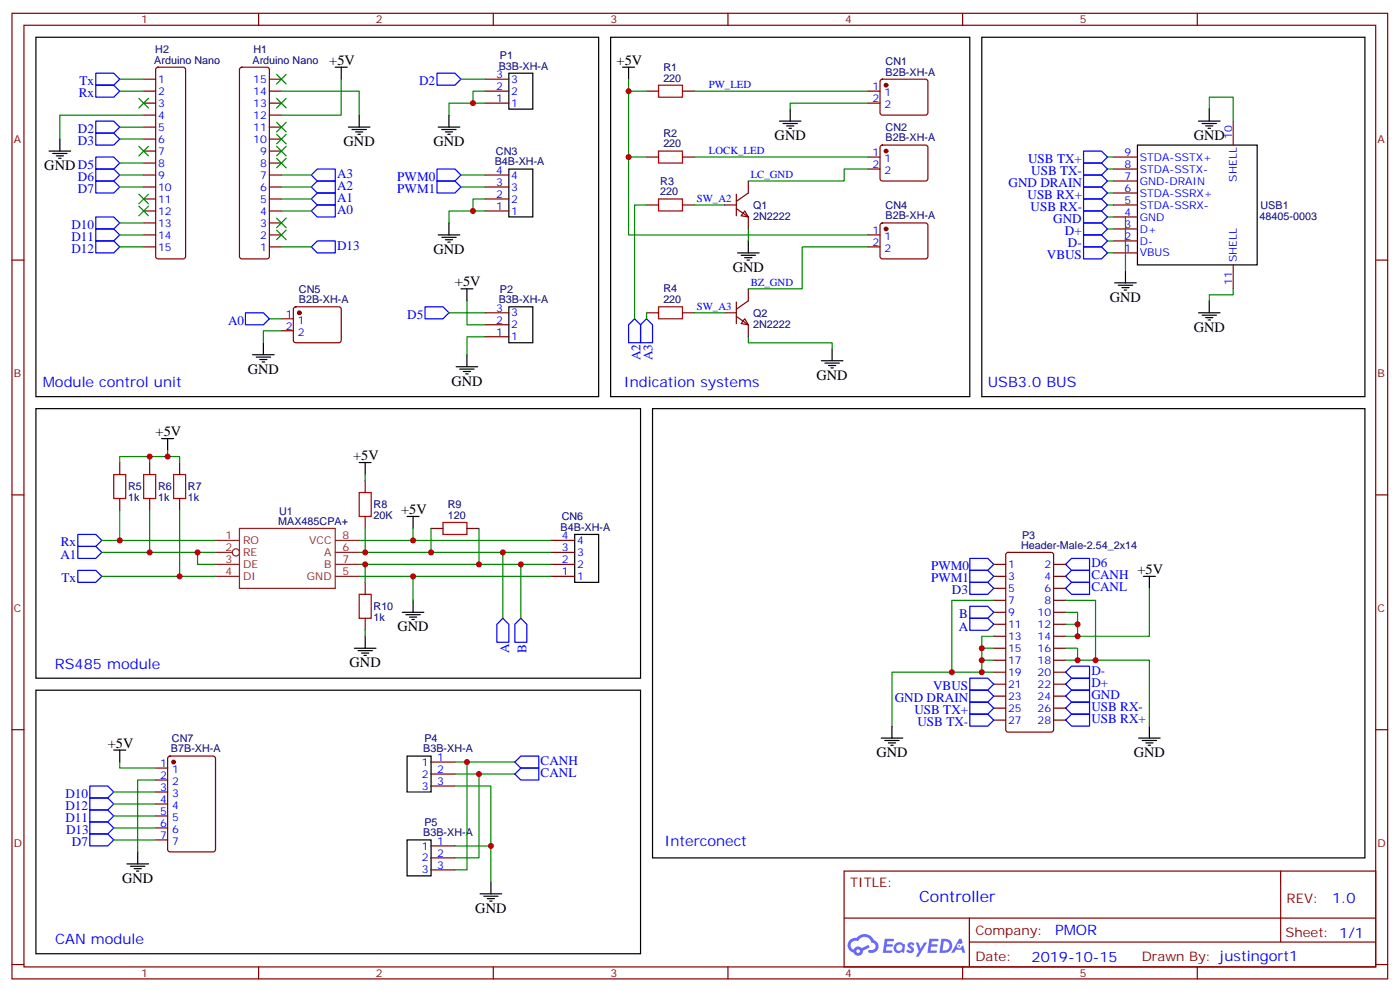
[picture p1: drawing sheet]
<svg xmlns="http://www.w3.org/2000/svg" width="413mm" height="292mm" viewBox="0 0 413 292" stroke-linecap="round" stroke-linejoin="round" font-family="sans-serif">
<path d="M10.6 11h165.8v105.8h-165.8zM179.9 11h105.9v105.8h-105.9zM289.3 11h112.9v105.8h-112.9zM10.6 120.3h178.1v79.4h-178.1zM192.3 120.3h209.9v132.3h-209.9zM10.6 203.2h178.1v77.6h-178.1z" fill="none" stroke="#000" stroke-width=".35"/>
<g fill="none" stroke="#870000" stroke-width=".35">
<path d="M3.5 3.9h405.4v284.4h-405.4zM7.1 7.4h398.2v277.3h-398.2zM76.2 3.9v3.5M145.3 3.9v3.5M214.5 3.9v3.5M283.6 3.9v3.5M352.8 3.9v3.5M3.5 76.6h3.6M405.3 76.6h3.6M3.5 145.7h3.6M405.3 145.7h3.6M3.5 214.9h3.6"/>
<path d="M405.3 214.9h3.6M248.7 256.5h156.6v28.2h-156.6zM377.3 256.5v20.9M248.7 270.4h156.5M285.6 277.4h119.6M285.6 270.4v14.1M3.5 284h3.6M76.2 284.7v3.6M145.3 284.7v3.6M214.5 284.7v3.6M283.6 284.7v3.6M352.8 284.7v3.6"/>
<path d="M405.3 284h3.6"/>
</g>
<g fill="#5487ff">
<path d="M267.7 277.7a1.22 1.22 0 0 1 1.7 .2l-.4 .6a.47 .47 0 0 0-.3-.4 .47 .47 0 0 0-.5 .2l.1 .2a1.14 1.14 0 0 1 .8 1.8 1.14 1.14 0 0 1-1.9 0l-.2-.2 .5-.6 .7 .5a.29 .29 0 0 0 .3-.3 .29 .29 0 0 0-.2-.3 1.04 1.04 0 0 1-.6-1.7z"/>
<path d="M260.7 276.4h2.4l.3 .2-.2 .5-1.8 .1-.1 .8h1.5l.3 .4-.3 .4h-1.6l-.2 1.1h1.7l.2 .3-.2 .3-2.6 .1z"/>
<path d="M273.8 276.4h2.4l.3 .2-.1 .5-1.8 .1-.2 .8h1.6l.3 .4-.4 .4h-1.6l-.1 1.1h1.7l.2 .3-.2 .3-2.6 .1z"/>
<path d="M282.6 276.4h.7l.3 1.3-.6 .3a.69 .69 0 0 0-1 .3 .69 .69 0 0 0 .4 .9 .69 .69 0 0 0 .9-.6l.5-.2 .6 2.2h-.8l-.2-.9h-1.8l-.5 .9h-.8z"/>
<path d="M269.8 277.5h.8l.6 1.8 1.1-1.8h.9l-2.6 4.2h-.8l.9-1.5z"/>
<path d="M277.4 276.4l-.6 4.2h1.3a2.11 2.11 0 0 0 2.5-2.1 2.11 2.11 0 0 0-2.5-2.1zM278.1 277.2a1.39 1.39 0 0 1 1.7 1.4 1.39 1.39 0 0 1-1.8 1.3h-.3z"/>
<path d="M263.7 278.1a1.54 1.54 0 0 0-.1 2.1 1.54 1.54 0 0 0 2.2 .1l.6 .3 .3-2.3-.2-.3h-.4a1.49 1.49 0 0 0-2.4 .1zM264 279.1a.94 .94 0 0 1 1.8 0 .94 .94 0 0 1-1.8 0z"/>
<path d="M250.4 276.8a2.18 2.18 0 0 0 1.1 3.7 1.44 1.44 0 0 0 1.6 .9 1.44 1.44 0 0 0 1.2-1.4l2-1-.5-.8-1.9 1a1.47 1.47 0 0 0-2.4 .4 1.39 1.39 0 0 1-.7-1.9 1.39 1.39 0 0 1 2-.5 2.12 2.12 0 0 1 2.2-1.3 2.12 2.12 0 0 1 1.9 1.7 1.14 1.14 0 0 1 1.1 1.4 1.14 1.14 0 0 1-1.7 .7 .43 .43 0 0 0-.5 .4 .43 .43 0 0 0 .4 .5 1.98 1.98 0 0 0 2.5-1.2 1.98 1.98 0 0 0-1.2-2.6 3.1 3.1 0 0 0-5.3-.6l-.9 .1zM252.3 280.1a.55 .55 0 0 1 1.1 0 .55 .55 0 0 1-1.1 0z"/>
<circle cx="282.6" cy="278.5" r=".26"/>
</g>
<g fill="none" stroke="#000" stroke-width=".35">
<path d="M98.8 19.8h3.5M100.5 19.8v3.5M183.4 19.8h3.6M185.2 19.8v3.5M102.7 37.4h6.3M103.7 38.1h4.2M104.8 38.8h2.1M105.5 39.5h.7M105.8 33.9v3.5M129.1 37.4h6.4M130.2 38.1h4.2M131.2 38.8h2.1"/>
<path d="M131.9 39.5h.7M132.3 33.9v3.5M149.9 21.6h7.1v10.5h-7.1zM229.7 35.7h6.3M230.7 36.4h4.2M231.8 37.1h2.1M232.5 37.8h.7M232.8 32.1v3.6M353.1 35.7h6.4M354.2 36.4h4.2M355.2 37.1h2.2M356 37.8h.7"/>
<path d="M356.3 32.1v3.6M14.5 44.5h6.3M15.5 45.2h4.3M16.6 45.9h2.1M17.3 46.6h.7M17.6 41v3.5M149.9 49.8h7.1v14.1h-7.1zM335.1 42.7h35.3v35.3h-35.3zM129.1 69.2h6.4M130.2 69.9h4.2M131.2 70.6h2.1M131.9 71.3h.7"/>
<path d="M132.3 65.7v3.5M217.3 74.5h6.4M218.4 75.2h4.2M219.4 75.9h2.1M220.1 76.6h.7M220.5 70.9v3.6M331.6 79.8v3.5M135.8 85.1h3.5M137.6 85.1v3.5M149.9 90.3h7.1v10.6h-7.1zM328.4 83.3h6.4M329.5 84h4.2"/>
<path d="M330.6 84.7h2.1M331.3 85.4h.7M353.1 92.1h6.4M354.2 92.8h4.2M355.2 93.5h2.2M356 94.2h.7M356.3 88.6v3.5M74.4 104.5h6.4M75.5 105.2h4.2M76.6 105.9h2.1M77.3 106.6h.7M77.6 100.9v3.6"/>
<path d="M134.4 108h6.4M135.5 108.7h4.2M136.5 109.4h2.1M137.2 110.1h.7M137.6 104.5v3.5M242 106.2h6.4M243.1 106.9h4.2M244.1 107.6h2.1M244.8 108.3h.7M245.2 102.7v3.5M47.6 129.2h3.6M49.4 129.2v3.5"/>
<path d="M105.8 136.2h3.6M107.6 136.2v3.5M119.9 152.1h3.6M121.7 152.1v3.5M169.3 157.4h7.1v14.1h-7.1zM121.7 176.8v3.5M336.9 169.7h3.5M338.7 169.7v3.5M104.4 190.9h6.4M105.5 191.6h4.2M106.5 192.3h2.2M107.2 193h.7"/>
<path d="M107.6 187.4v3.5M118.5 180.3h6.4M119.6 181h4.2M120.6 181.7h2.2M121.4 182.4h.7M259.6 217.3h6.4M260.7 218.1h4.2M261.8 218.8h2.1M262.5 219.5h.7M262.8 213.8v3.5M335.5 217.3h6.3M336.5 218.1h4.3"/>
<path d="M337.6 218.8h2.1M338.3 219.5h.7M338.7 213.8v3.5M33.5 220.9h3.5M35.3 220.9v3.5M119.9 222.6h7.1v10.6h-7.1zM37.4 254.4h6.3M38.5 255.1h4.2M39.5 255.8h2.1M40.2 256.5h.7M40.6 250.9v3.5M119.9 247.3h7.1v10.6h-7.1z"/>
<path d="M144.6 259.7v3.5M141.5 263.2h6.3M142.5 263.9h4.3M143.6 264.6h2.1M144.3 265.3h.7"/>
</g>
<g fill="none" stroke="#870000" stroke-width=".35">
<path d="M46.1 20l.5-.2h7.4l.5 .2 .2 .5v55l-.3 .5-.4 .2h-7.4l-.5-.2-.2-.5v-55zM70.8 20l.5-.2h7.4l.5 .2 .2 .5v55l-.3 .5-.4 .2h-7.4l-.5-.2-.2-.5v-55zM42.3 26.8h3.6M42.3 30.4h3.6M42.3 23.3h3.6M42.3 33.9h3.6M42.3 37.4h3.6M79.4 26.8h3.5M79.4 30.4h3.5M79.4 23.3h3.5M79.4 33.9h3.5M79.4 37.4h3.5"/>
<path d="M142.9 26.8h7M142.9 30.4h7M142.9 23.3h7M190.5 26.8h3.5M201.1 26.8h3.5M255.8 26.8h3.5M255.8 30.4h3.5M259.5 23.5l.5-.2h12.7l.5 .2 .2 .5-.1 9.5-.6 .4-13-.1-.4-.6v-9.2zM363.4 35.7v7M42.3 41h3.6M42.3 44.5h3.6M42.3 48h3.6"/>
<path d="M42.3 51.5h3.6M42.3 55.1h3.6M42.3 58.6h3.6M79.4 41h3.5M79.4 44.5h3.5M79.4 48h3.5M79.4 51.5h3.5M79.4 55.1h3.5M79.4 58.6h3.5M142.9 51.5h7M142.9 55.1h7M142.9 58.6h7"/>
<path d="M190.5 46.2h3.5M201.1 46.2h3.5M217 57.2v6.3M220.5 53.3v3.5l-3.5 2.5M255.8 49.8h3.5M255.8 46.2h3.5M259.5 42.9l.5-.2h12.7l.5 .2 .2 .5-.1 9.5-.6 .4-13-.1-.4-.6v-9.2zM328.1 56.8h7M328.1 53.3h7M328.1 49.8h7M328.1 46.2h7M42.3 69.2h3.6"/>
<path d="M42.3 72.7h3.6M42.3 62.1h3.6M42.3 65.7h3.6M79.4 69.2h3.5M79.4 72.7h3.5M79.4 62.1h3.5M79.4 65.7h3.5M142.9 62.1h7M190.5 60.4h3.5M201.1 60.4h3.5M213.4 60.4h3.6M217 61.4l3.5 2.5v3.5"/>
<path d="M219.4 62.1l1.1 1.8-2.1-.4zM255.8 69.2h3.5M255.8 72.7h3.5M259.5 65.9l.5-.2h12.7l.5 .2 .2 .5-.1 9.4-.6 .4h-13l-.4-.7v-9.1zM328.1 74.5h7M328.1 70.9h7M328.1 67.4h7M328.1 63.9h7M328.1 60.4h7M363.4 78v7.1M82.9 93.9h3.5M82.9 97.4h3.5"/>
<path d="M86.7 90.6l.4-.3h12.7l.5 .3 .2 .5v9.4l-.7 .4h-12.9l-.5-.7v-9.1zM142.9 92.1h7M142.9 99.2h7M142.9 95.6h7M190.5 92.1h3.5M201.1 92.1h3.5M213.4 92.1h3.6M217 93.2l3.5 2.4v3.6M217 88.9v6.4M219.4 93.9l1.1 1.7-2.1-.3zM220.5 85.1v3.5l-3.5 2.5M35.3 136.2v3.5"/>
<path d="M44.1 136.2v3.5M52.9 136.2v3.5M35.3 146.8v3.5M44.1 146.8v3.5M52.9 146.8v3.5M107.6 141.5v3.5M107.6 152.1v3.5M127 155.6h3.5M137.6 155.6h3.5M162.3 159.1h7M107.6 171.5v3.5M162.3 166.2h7"/>
<path d="M162.3 169.7h7M162.3 162.7h7M292.8 166.2h3.5M292.8 169.7h3.5M292.8 173.2h3.5M292.8 176.8h3.5M296.6 162.9l.4-.2h12.7l.7 .4v51.8l-.4 .6-13 .1-.6-.5-.1-51.7zM310.4 166.2h3.6M310.4 169.7h3.6M310.4 173.2h3.6M310.4 176.8h3.6M107.6 182.1v3.5"/>
<path d="M292.8 180.3h3.5M292.8 183.8h3.5M292.8 187.4h3.5M292.8 190.9h3.5M292.8 194.4h3.5M292.8 197.9h3.5M310.4 180.3h3.6M310.4 183.8h3.6M310.4 187.4h3.6M310.4 190.9h3.6M310.4 194.4h3.6M310.4 197.9h3.6"/>
<path d="M292.8 201.5h3.5M292.8 205h3.5M292.8 208.5h3.5M292.8 212.1h3.5M310.4 201.5h3.6M310.4 205h3.6M310.4 208.5h3.6M310.4 212.1h3.6M45.9 226.2h3.5M45.9 229.7h3.5M45.9 233.2h3.5M45.9 236.7h3.5"/>
<path d="M49.6 222.8l.5-.2h12.7l.6 .5 .1 27.1-.5 .6-12.9 .1-.7-.5v-27.1zM127 224.4h7.1M127 227.9h7.1M127 231.5h7.1M45.9 240.3h3.5M45.9 243.8h3.5M45.9 247.3h3.5M127 249.1h7.1M127 252.6h7.1M127 256.2h7.1"/>
</g>
<g fill="none" stroke="#8c2424" stroke-width=".35">
<path d="M63.5 159.1h7.1M70.6 155.6h28.2v17.6h-28.2zM98.8 159.1h7M63.5 162.7h4.9M63.5 166.2h7.1M63.5 169.7h7.1M98.8 162.7h7M98.8 166.2h7M98.8 169.7h7"/>
<circle cx="69.5" cy="162.7" r="1.06"/>
</g>
<path d="M194 25.1h7.1v3.5h-7.1zM194 44.5h7.1v3.5h-7.1zM194 58.6h7.1v3.5h-7.1zM194 90.3h7.1v3.6h-7.1zM33.5 139.7h3.5v7.1h-3.5zM42.3 139.7h3.6v7.1h-3.6zM51.2 139.7h3.5v7.1h-3.5zM105.8 145h3.6v7.1h-3.6zM130.5 153.8h7.1v3.6h-7.1zM105.8 175h3.6v7.1h-3.6z" fill="none" stroke="#a10000" stroke-width=".35"/>
<g fill="#870000" stroke="#870000" stroke-width=".35">
<circle cx="51.2" cy="224.4" r=".53"/>
<circle cx="261.1" cy="25.1" r=".53"/>
<circle cx="261.1" cy="44.5" r=".53"/>
<circle cx="261.1" cy="67.4" r=".53"/>
<circle cx="88.2" cy="92.1" r=".53"/>
</g>
<g fill="none" stroke="#00f" stroke-width=".35">
<path d="M28.2 21.6h5.3l1.8 1.7-1.8 1.8h-5.3zM28.2 25.1h5.3l1.8 1.7-1.8 1.8h-5.3zM28.2 35.7h5.3l1.8 1.7-1.8 1.8h-5.3zM28.2 39.2h5.3l1.8 1.8-1.8 1.7h-5.3zM128.8 21.6h5.3l1.7 1.7-1.7 1.8h-5.3zM28.2 53.3h5.3l1.8 1.8-1.8 1.7h-5.3zM28.2 49.8h5.3l1.8 1.7-1.8 1.8h-5.3zM28.2 46.2h5.3l1.8 1.8-1.8 1.8h-5.3zM91.7 58.6l1.8-1.8h5.3v3.6h-5.3zM91.7 55.1l1.8-1.8h5.3v3.5h-5.3zM91.7 51.5l1.8-1.7h5.3v3.5h-5.3zM128.8 49.8h5.3l1.7 1.7-1.7 1.8h-5.3z"/>
<path d="M128.8 53.3h5.3l1.7 1.8-1.7 1.7h-5.3zM319.3 44.5h5.3l1.7 1.7-1.7 1.8h-5.3zM319.3 48h5.3l1.7 1.8-1.7 1.7h-5.3zM319.3 51.5h5.3l1.7 1.8-1.7 1.8h-5.3zM319.3 55.1h5.3l1.7 1.7-1.7 1.8h-5.3zM319.3 58.6h5.3l1.7 1.8-1.7 1.7h-5.3zM28.2 63.9h5.3l1.8 1.8-1.8 1.7h-5.3zM28.2 67.4h5.3l1.8 1.8-1.8 1.7h-5.3zM28.2 70.9h5.3l1.8 1.8-1.8 1.8h-5.3zM91.7 62.1l1.8-1.7h5.3v3.5h-5.3zM93.5 70.9h5.3v3.6h-5.3l-1.8-1.8zM319.3 65.7h5.3l1.7 1.7-1.7 1.8h-5.3z"/>
<path d="M319.3 69.2h5.3l1.7 1.7-1.7 1.8h-5.3zM319.3 72.7h5.3l1.7 1.8-1.7 1.7h-5.3zM319.3 62.1h5.3l1.7 1.8-1.7 1.8h-5.3zM72.3 92.1h5.3l1.8 1.8-1.8 1.7h-5.3zM125.2 90.3h5.3l1.8 1.8-1.8 1.8h-5.3zM187 93.9l1.7 1.7v5.3h-3.5v-5.3zM190.5 93.9l1.8 1.7v5.3h-3.6v-5.3zM22.9 157.4h5.3l1.8 1.7-1.8 1.8h-5.3zM22.9 168h5.3l1.8 1.7-1.8 1.8h-5.3zM22.9 160.9h5.3l1.8 1.8-1.8 1.7h-5.3zM285.8 164.4h5.2l1.8 1.8-1.8 1.8h-5.2zM285.8 168h5.2l1.8 1.7-1.8 1.8h-5.2z"/>
<path d="M285.8 178.5h5.2l1.8 1.8-1.8 1.8h-5.2zM285.8 171.5h5.2l1.8 1.7-1.8 1.8h-5.2zM314 166.2l1.7-1.8h5.3v3.6h-5.3zM314 169.7l1.7-1.7h5.3v3.5h-5.3zM314 173.2l1.7-1.7h5.3v3.5h-5.3zM148.2 182.1l1.7 1.7v5.3h-3.5v-5.3zM151.7 183.8l1.8-1.7 1.7 1.7v5.3h-3.5zM285.8 199.7h5.2l1.8 1.8-1.8 1.7h-5.2zM285.8 182.1h5.2l1.8 1.7-1.8 1.8h-5.2zM314 197.9l1.7-1.7h5.3v3.5h-5.3zM285.8 203.2h5.2l1.8 1.8-1.8 1.8h-5.2zM285.8 210.3h5.2l1.8 1.8-1.8 1.7h-5.2z"/>
<path d="M285.8 206.8h5.2l1.8 1.7-1.8 1.8h-5.2zM314 205l1.7-1.8h5.3v3.6h-5.3zM314 208.5l1.7-1.7h5.3v3.5h-5.3zM314 212.1l1.7-1.8h5.3v3.5h-5.3zM314 201.5l1.7-1.8h5.3v3.5h-5.3zM26.5 231.5h5.2l1.8 1.7-1.8 1.8h-5.2zM26.5 238.5h5.2l1.8 1.8-1.8 1.7h-5.2zM26.5 235h5.2l1.8 1.7-1.8 1.8h-5.2zM151.7 224.4l1.8-1.8h5.2v3.6h-5.2zM151.7 227.9l1.8-1.7h5.2v3.5h-5.2zM26.5 242h5.2l1.8 1.8-1.8 1.8h-5.2zM26.5 245.6h5.2l1.8 1.7-1.8 1.8h-5.2z"/>
</g>
<g fill="none" stroke="#008700" stroke-width=".35">
<path d="M35.3 26.8h7M35.3 23.3h7M35.3 37.4h7M42.3 33.9h-24.7v7.1M82.9 26.8h22.9v7.1M100.5 23.3v10.6h-17.6M135.8 23.3h7.1M142.9 30.4h-10.6v3.5M142.9 26.8h-3.6v3.6M185.2 23.3v3.5h5.3M185.2 26.8v19.4h5.3M204.6 26.8h51.2"/>
<path d="M255.8 30.4h-23v1.7M356.3 32.1v-3.5h7.1v7.1M35.3 55.1h7M35.3 51.5h7M35.3 41h7M35.3 48h7M82.9 58.6h8.8M82.9 55.1h8.8M82.9 51.5h8.8M135.8 55.1h7.1M135.8 51.5h7.1M142.9 58.6h-3.6v3.5"/>
<path d="M185.2 46.2v23h70.6M204.6 46.2h51.2M255.8 49.8h-7.1v3.5h-28.2M326.3 53.3h1.8M326.3 56.8h1.8M326.3 49.8h1.8M326.3 46.2h1.8M35.3 72.7h7M35.3 69.2h7M35.3 65.7h7M82.9 72.7h8.8M82.9 62.1h8.8"/>
<path d="M142.9 62.1h-10.6v3.6M190.5 60.4h-3.5v33.5M204.6 60.4h8.8M220.5 67.4v3.5M255.8 72.7h-19.4v12.4h-15.9M326.3 63.9h1.8M326.3 60.4h1.8M326.3 74.5h1.8M326.3 70.9h1.8M326.3 67.4h1.8M331.6 63.9v15.9M79.4 93.9h3.5"/>
<path d="M82.9 97.4h-5.3v3.5M132.3 92.1h10.6M137.6 88.6v7h5.3M142.9 99.2h-5.3v5.3M190.5 92.1v1.8M204.6 92.1h8.8M220.5 99.2v1.7h24.7v1.8M363.4 85.1v1.7h-7.1v1.8M44.1 134.4v1.8M49.4 132.7v1.7h-14.1v1.8M49.4 134.4h3.5v1.8M107.6 139.7v1.8"/>
<path d="M30 159.1h5.3M35.3 150.3v8.8h28.2M44.1 150.3v12.4h19.4M52.9 150.3v19.4h10.6M105.8 159.1h56.5M107.6 155.6v7.1M121.7 155.6v3.5M127 155.6v7.1M141.1 155.6v10.6M30 169.7h22.9M30 162.7h14.1M58.2 162.7v3.5h5.3"/>
<path d="M105.8 162.7h42.4M105.8 166.2h47.7M105.8 169.7h56.5M107.6 166.2v5.3M121.7 169.7v7.1M162.3 162.7h-14.1v19.4M162.3 166.2h-8.8v15.9M292.8 176.8h-12.3v21.1M314 176.8h8.8v17.6M338.7 173.2v14.2h-24.7M107.6 185.6v1.8M292.8 197.9h-30v15.9"/>
<path d="M292.8 194.4h-3.5v3.5M292.8 190.9h-3.5v3.5M292.8 187.4h-3.5v3.5M314 194.4h24.7v19.4M314 190.9h3.5v3.5M314 183.8h3.5v3.6M314 180.3h3.5v3.5M33.5 233.2h12.4M33.5 236.7h12.4M35.3 224.4v1.8h10.6M45.9 229.7h-5.3v21.2M134.1 224.4h3.5v31.8h-3.5"/>
<path d="M134.1 227.9h7v24.7h-7M134.1 231.5h10.5v17.6h-10.5M137.6 224.4h14.1M141.1 227.9h10.6M33.5 240.3h12.4M33.5 243.8h12.4M33.5 247.3h12.4M144.6 249.1v10.6"/>
</g>
<g fill="#c00">
<circle cx="139.3" cy="62.1" r=".88"/>
<circle cx="58.2" cy="162.7" r=".88"/>
<circle cx="322.8" cy="194.4" r=".88"/>
<circle cx="317.5" cy="183.8" r=".88"/>
<circle cx="289.3" cy="190.9" r=".88"/>
<circle cx="289.3" cy="197.9" r=".88"/>
<circle cx="153.5" cy="166.2" r=".88"/>
<circle cx="148.2" cy="162.7" r=".88"/>
<circle cx="185.2" cy="26.8" r=".88"/>
<circle cx="185.2" cy="46.2" r=".88"/>
<circle cx="52.9" cy="169.7" r=".88"/>
<circle cx="141.1" cy="166.2" r=".88"/>
<circle cx="121.7" cy="159.1" r=".88"/>
<circle cx="121.7" cy="169.7" r=".88"/>
<circle cx="107.6" cy="162.7" r=".88"/>
<circle cx="107.6" cy="166.2" r=".88"/>
<circle cx="127" cy="162.7" r=".88"/>
<circle cx="44.1" cy="134.4" r=".88"/>
<circle cx="35.3" cy="159.1" r=".88"/>
<circle cx="44.1" cy="162.7" r=".88"/>
<circle cx="317.5" cy="194.4" r=".88"/>
<circle cx="289.3" cy="194.4" r=".88"/>
<circle cx="317.5" cy="187.4" r=".88"/>
<circle cx="280.5" cy="197.9" r=".88"/>
<circle cx="137.6" cy="224.4" r=".88"/>
<circle cx="141.1" cy="227.9" r=".88"/>
<circle cx="144.6" cy="249.1" r=".88"/>
<circle cx="49.4" cy="134.4" r=".88"/>
<circle cx="139.3" cy="30.4" r=".88"/>
</g>
<g fill="#c00" stroke="#008700" stroke-width=".35">
<path d="M81.5 64.2l2.8 2.9zM84.3 64.2l-2.8 2.9z"/>
<path d="M81.5 29l2.8 2.8zM84.3 29l-2.8 2.8z"/>
<path d="M81.5 36l2.8 2.8zM84.3 36l-2.8 2.8z"/>
<path d="M81.5 39.5l2.8 2.9zM84.3 39.5l-2.8 2.9z"/>
<path d="M81.5 43.1l2.8 2.8zM84.3 43.1l-2.8 2.8z"/>
<path d="M81.5 46.6l2.8 2.8zM84.3 46.6l-2.8 2.8z"/>
<path d="M40.9 60.7l2.8 2.8zM43.7 60.7l-2.8 2.8z"/>
<path d="M40.9 57.2l2.8 2.8zM43.7 57.2l-2.8 2.8z"/>
<path d="M40.9 43.1l2.8 2.8zM43.7 43.1l-2.8 2.8z"/>
<path d="M40.9 29l2.8 2.8zM43.7 29l-2.8 2.8z"/>
<path d="M81.5 67.8l2.8 2.8zM84.3 67.8l-2.8 2.8z"/>
<path d="M81.5 21.9l2.8 2.8zM84.3 21.9l-2.8 2.8z"/>
</g>
<text font-size="4.6" fill="#00f" x="270.8" y="265.5">Controller</text>
<g font-size="4.2">
<text x="97" y="19.1">+5V</text>
<text x="181.7" y="19.1">+5V</text>
<text x="228.2" y="41.3">GND</text>
<text x="351.7" y="41.3">GND</text>
<text x="101.2" y="43.1">GND</text>
<text x="127.7" y="43.1">GND</text>
<text x="13.1" y="50.1">GND D5</text>
<text x="127.7" y="74.8">GND</text>
<text x="215.9" y="80.1">GND</text>
<text x="134.1" y="84.3">+5V</text>
<text x="327" y="88.9">GND</text>
<text x="351.7" y="97.8">GND</text>
<text x="73" y="110.1">GND</text>
<text x="133" y="113.6">GND</text>
<text x="240.6" y="111.9">GND</text>
<text x="45.9" y="128.4">+5V</text>
<text x="104.1" y="135.5">+5V</text>
<text x="118.2" y="151.4">+5V</text>
<text x="335.1" y="169">+5V</text>
<text x="117.1" y="185.9">GND</text>
<text x="103" y="196.5">GND</text>
<text x="31.7" y="220.2">+5V</text>
<text x="258.2" y="223">GND</text>
<text x="334.1" y="223">GND</text>
<text x="36" y="260">GND</text>
<text x="140.1" y="268.9">GND</text>
</g>
<g font-size="4.2" fill="#00f">
<text x="12.6" y="114">Module control unit</text>
<text x="183.8" y="113.9">Indication systems</text>
<text x="291" y="114">USB3.0 BUS</text>
<text x="16.2" y="196.9">RS485 module</text>
<text x="195.8" y="249.1">Interconect</text>
<text x="392.5" y="265.8">1.0</text>
<text x="310.9" y="275.3">PMOR</text>
<text x="16.3" y="277.9">CAN module</text>
<text x="304" y="283.1">2019-10-15</text>
</g>
<g font-size="3.9" fill="#00f">
<text x="23.2" y="28.6">Rx</text>
<text x="23.4" y="25.1">Tx</text>
<text x="123.5" y="25.1">D2</text>
<text x="23" y="39.2">D2</text>
<text x="23" y="42.7">D3</text>
<text x="23" y="53.3">D6</text>
<text x="99.3" y="52.3">A3</text>
<text x="117.1" y="53.3">PWM0</text>
<text x="302.9" y="48">USB TX+</text>
<text x="303.8" y="51.5">USB TX-</text>
<text x="23" y="56.8">D7</text>
<text x="99.3" y="59.4">A1</text>
<text x="99.3" y="55.8">A2</text>
<text x="117.1" y="56.8">PWM1</text>
<text x="297.2" y="55.1">GND DRAIN</text>
<text x="302.7" y="58.6">USB RX+</text>
<text x="99.3" y="62.9">A0</text>
<text x="303.6" y="62.1">USB RX-</text>
<text x="310.4" y="65.7">GND</text>
<text x="21" y="67.4">D10</text>
<text x="21" y="70.9">D11</text>
<text x="313.8" y="69.2">D+</text>
<text x="21" y="74.5">D12</text>
<text x="99.3" y="73.5">D13</text>
<text x="308.5" y="76.2">VBUS</text>
<text x="314.7" y="72.7">D-</text>
<text x="67.2" y="95.6">A0</text>
<text x="120" y="93.9">D5</text>
<text x="188.7" y="106.1" transform="rotate(-90 188.7 106.1)">A2</text>
<text x="192.3" y="106.1" transform="rotate(-90 192.3 106.1)">A3</text>
<text x="17.9" y="160.9">Rx</text>
<text x="17.8" y="164.5">A1</text>
<text x="274.3" y="168">PWM0</text>
<text x="321.6" y="167">D6</text>
<text x="18.1" y="171.5">Tx</text>
<text x="274.3" y="171.5">PWM1</text>
<text x="321.6" y="170.5">CANH</text>
<text x="321.6" y="174">CANL</text>
<text x="280.5" y="175">D3</text>
<text x="282.5" y="185.7">A</text>
<text x="282.6" y="182">B</text>
<text x="150" y="192.4" transform="rotate(-90 150 192.4)">A</text>
<text x="155.2" y="192.3" transform="rotate(-90 155.2 192.3)">B</text>
<text x="274.9" y="203.2">VBUS</text>
<text x="321.6" y="198.7">D-</text>
<text x="321.6" y="202.2">D+</text>
<text x="263.6" y="206.8">GND DRAIN</text>
<text x="321.6" y="205.8">GND</text>
<text x="321.6" y="209.3">USB RX-</text>
<text x="269.4" y="210.3">USB TX+</text>
<text x="270.3" y="213.8">USB TX-</text>
<text x="321.6" y="212.8">USB RX+</text>
<text x="159.3" y="225.1">CANH</text>
<text x="159.3" y="228.7">CANL</text>
<text x="19.3" y="235">D10</text>
<text x="19.3" y="238.5">D12</text>
<text x="19.3" y="242">D11</text>
<text x="19.4" y="245.6">D13</text>
<text x="21.2" y="249.1">D7</text>
</g>
<g font-size="3.9" fill="#800">
<text x="250.5" y="261.1">TITLE:</text>
<text x="379.1" y="265.8">REV:</text>
<text x="287.4" y="275.3">Company:</text>
<text x="378.7" y="275.9">Sheet: 1/1</text>
<text x="287.4" y="283">Date:</text>
<text x="336.4" y="283.1">Drawn By: justingort1</text>
</g>
<g font-size="3.2" fill="#800">
<text x="41.6" y="6.9">1</text>
<text x="110.8" y="6.9">2</text>
<text x="179.9" y="6.9">3</text>
<text x="249.1" y="6.9">4</text>
<text x="318.2" y="6.9">5</text>
<text x="4.1" y="42">A</text>
<text x="405.9" y="42">A</text>
<text x="4.1" y="111.2">B</text>
<text x="405.9" y="111.2">B</text>
<text x="4.1" y="180.3">C</text>
<text x="405.9" y="180.3">C</text>
<text x="4.1" y="249.4">D</text>
<text x="405.9" y="249.4">D</text>
<text x="41.6" y="287.7">1</text>
<text x="110.8" y="287.7">2</text>
<text x="179.9" y="287.7">3</text>
<text x="249.1" y="287.7">4</text>
<text x="318.2" y="287.7">5</text>
</g>
<g font-size="3.2" fill="#000080">
<text x="45.8" y="15.7">H2</text>
<text x="74.7" y="15.7">H1</text>
<text x="147.3" y="17.4">P1</text>
<text x="45.5" y="18.7">Arduino Nano</text>
<text x="74.4" y="18.7">Arduino Nano</text>
<text x="146.9" y="20.5">B3B-XH-A</text>
<text x="195.4" y="20.8">R1</text>
<text x="260.9" y="22.3">B2B-XH-A</text>
<text x="260.9" y="19.2">CN1</text>
<text x="195.4" y="24">220</text>
<text x="195.4" y="40.3">R2</text>
<text x="260.9" y="41.7">B2B-XH-A</text>
<text x="260.9" y="38.6">CN2</text>
<text x="146.1" y="45.6">CN3</text>
<text x="195.4" y="43.4">220</text>
<text x="145.8" y="48.7">B4B-XH-A</text>
<text x="194.5" y="57.5">220</text>
<text x="194.5" y="54.4">R3</text>
<text x="221.9" y="64.7">2N2222</text>
<text x="221.9" y="61.5">Q1</text>
<text x="260.9" y="64.6">B2B-XH-A</text>
<text x="260.9" y="61.5">CN4</text>
<text x="371.1" y="64.7">48405-0003</text>
<text x="371.4" y="61.6">USB1</text>
<text x="88.1" y="89.3">B2B-XH-A</text>
<text x="88.1" y="86.2">CN5</text>
<text x="146.9" y="89.3">B3B-XH-A</text>
<text x="147.3" y="86.2">P2</text>
<text x="195.4" y="89.3">220</text>
<text x="195.4" y="86.1">R4</text>
<text x="221.9" y="93.3">Q2</text>
<text x="221.9" y="96.4">2N2222</text>
<text x="37.7" y="147.6">1k</text>
<text x="37.7" y="144.4">R5</text>
<text x="46.6" y="147.6">1k</text>
<text x="46.6" y="144.4">R6</text>
<text x="55.4" y="147.6">1k</text>
<text x="55.4" y="144.4">R7</text>
<text x="110.1" y="149.7">R8</text>
<text x="131.9" y="149.6">R9</text>
<text x="82" y="154.6">MAX485CPA+</text>
<text x="82.3" y="151.5">U1</text>
<text x="110.1" y="152.9">20K</text>
<text x="131.9" y="152.8">120</text>
<text x="165.5" y="153.2">CN6</text>
<text x="165.2" y="156.3">B4B-XH-A</text>
<text x="300.8" y="161.6">Header-Male-2.54_2x14</text>
<text x="301.1" y="158.6">P3</text>
<text x="110.1" y="179.7">R10</text>
<text x="110.1" y="182.8">1k</text>
<text x="50.4" y="221.6">B7B-XH-A</text>
<text x="50.7" y="218.5">CN7</text>
<text x="124.7" y="221.6">B3B-XH-A</text>
<text x="125" y="218.5">P4</text>
<text x="125" y="243.1">P5</text>
<text x="124.7" y="246.3">B3B-XH-A</text>
</g>
<g font-size="3.2" fill="#00f">
<text x="146.2" y="23">3</text>
<text x="46.6" y="24.4">1</text>
<text x="46.6" y="27.9">2</text>
<text x="74.6" y="27.9">14</text>
<text x="74.6" y="24.4">15</text>
<text x="146.2" y="26.5">2</text>
<text x="150.6" y="27.9">2</text>
<text x="150.6" y="24.4">3</text>
<text x="208.8" y="26">PW_LED</text>
<text x="257.1" y="26.5">1</text>
<text x="260.6" y="28.3">1</text>
<text x="46.6" y="31.4">3</text>
<text x="46.6" y="35">4</text>
<text x="74.6" y="35">12</text>
<text x="74.6" y="31.4">13</text>
<text x="146.2" y="30">1</text>
<text x="150.6" y="31.4">1</text>
<text x="257.1" y="30">2</text>
<text x="260.6" y="31.8">2</text>
<text x="46.6" y="38.5">5</text>
<text x="74.6" y="38.5">11</text>
<text x="363" y="41" transform="rotate(-90 363 41)">10</text>
<text x="46.6" y="42">6</text>
<text x="46.6" y="45.5">7</text>
<text x="74.6" y="42">10</text>
<text x="76.7" y="45.5">9</text>
<text x="208.8" y="45.4">LOCK_LED</text>
<text x="257.1" y="45.9">1</text>
<text x="260.6" y="47.7">1</text>
<text x="331.4" y="45.9">9</text>
<text x="335.8" y="47.3">STDA-SSTX+</text>
<text x="46.6" y="49.1">8</text>
<text x="46.6" y="52.6">9</text>
<text x="76.7" y="52.6">7</text>
<text x="76.7" y="49.1">8</text>
<text x="146.2" y="51.2">4</text>
<text x="150.6" y="52.6">4</text>
<text x="221.2" y="52.4">LC_GND</text>
<text x="257.1" y="49.4">2</text>
<text x="260.6" y="51.2">2</text>
<text x="331.4" y="53">7</text>
<text x="331.4" y="49.4">8</text>
<text x="335.8" y="50.8">STDA-SSTX-</text>
<text x="364.4" y="53.5" transform="rotate(-90 364.4 53.5)">SHELL</text>
<text x="46.6" y="56.1">10</text>
<text x="46.6" y="59.7">11</text>
<text x="76.7" y="59.7">5</text>
<text x="76.7" y="56.1">6</text>
<text x="146.2" y="58.2">2</text>
<text x="146.2" y="54.7">3</text>
<text x="150.6" y="59.7">2</text>
<text x="150.6" y="56.1">3</text>
<text x="205.3" y="59.5">SW_A2</text>
<text x="331.4" y="56.5">6</text>
<text x="335.8" y="57.9">STDA-SSRX+</text>
<text x="335.8" y="54.4">GND-DRAIN</text>
<text x="46.6" y="63.2">12</text>
<text x="76.7" y="63.2">4</text>
<text x="146.2" y="61.8">1</text>
<text x="150.6" y="63.2">1</text>
<text x="331.4" y="63.5">4</text>
<text x="331.4" y="60">5</text>
<text x="335.8" y="64.9">GND</text>
<text x="335.8" y="61.4">STDA-SSRX-</text>
<text x="46.6" y="66.7">13</text>
<text x="46.6" y="70.2">14</text>
<text x="76.7" y="70.2">2</text>
<text x="76.7" y="66.7">3</text>
<text x="257.1" y="68.8">1</text>
<text x="260.6" y="70.6">1</text>
<text x="331.4" y="70.6">2</text>
<text x="331.4" y="67.1">3</text>
<text x="335.8" y="68.5">D+</text>
<text x="46.6" y="73.8">15</text>
<text x="76.7" y="73.8">1</text>
<text x="257.1" y="72.4">2</text>
<text x="260.6" y="74.1">2</text>
<text x="331.4" y="74.1">1</text>
<text x="335.8" y="75.5">VBUS</text>
<text x="335.8" y="72">D-</text>
<text x="364.4" y="77.3" transform="rotate(-90 364.4 77.3)">SHELL</text>
<text x="363" y="83.8" transform="rotate(-90 363 83.8)">11</text>
<text x="221.2" y="84.2">BZ_GND</text>
<text x="84.2" y="93.5">1</text>
<text x="87.7" y="95.3">1</text>
<text x="146.2" y="95.3">2</text>
<text x="146.2" y="91.8">3</text>
<text x="150.6" y="93.2">3</text>
<text x="205.3" y="91.2">SW_A3</text>
<text x="84.2" y="97">2</text>
<text x="87.7" y="98.8">2</text>
<text x="146.2" y="98.8">1</text>
<text x="150.6" y="100.2">1</text>
<text x="150.6" y="96.7">2</text>
<text x="165.6" y="158.8">4</text>
<text x="170" y="160.2">4</text>
<text x="165.6" y="165.8">2</text>
<text x="165.6" y="162.3">3</text>
<text x="170" y="167.3">2</text>
<text x="170" y="163.7">3</text>
<text x="297" y="167.3">1</text>
<text x="307.7" y="167.3">2</text>
<text x="165.6" y="169.4">1</text>
<text x="170" y="170.8">1</text>
<text x="297" y="170.8">3</text>
<text x="307.7" y="170.8">4</text>
<text x="297" y="174.3">5</text>
<text x="297" y="177.8">7</text>
<text x="307.7" y="174.3">6</text>
<text x="307.7" y="177.8">8</text>
<text x="297" y="181.4">9</text>
<text x="297" y="184.9">11</text>
<text x="305.7" y="181.4">10</text>
<text x="305.7" y="184.9">12</text>
<text x="297" y="188.4">13</text>
<text x="297" y="191.9">15</text>
<text x="305.7" y="188.4">14</text>
<text x="305.7" y="191.9">16</text>
<text x="297" y="195.5">17</text>
<text x="305.7" y="195.5">18</text>
<text x="297" y="199">19</text>
<text x="297" y="202.5">21</text>
<text x="305.7" y="199">20</text>
<text x="305.7" y="202.5">22</text>
<text x="297" y="206.1">23</text>
<text x="297" y="209.6">25</text>
<text x="305.7" y="206.1">24</text>
<text x="305.7" y="209.6">26</text>
<text x="297" y="213.1">27</text>
<text x="305.7" y="213.1">28</text>
<text x="47.2" y="225.8">1</text>
<text x="50.7" y="227.6">1</text>
<text x="124.3" y="225.5">1</text>
<text x="128.8" y="224">1</text>
<text x="128.8" y="227.6">2</text>
<text x="47.2" y="229.3">2</text>
<text x="47.2" y="232.9">3</text>
<text x="50.7" y="231.1">2</text>
<text x="124.3" y="229">2</text>
<text x="124.3" y="232.5">3</text>
<text x="128.8" y="231.1">3</text>
<text x="47.2" y="236.4">4</text>
<text x="47.2" y="239.9">5</text>
<text x="50.7" y="234.6">3</text>
<text x="50.7" y="238.2">4</text>
<text x="47.2" y="243.5">6</text>
<text x="50.7" y="241.7">5</text>
<text x="50.7" y="245.2">6</text>
<text x="47.2" y="247">7</text>
<text x="50.7" y="248.7">7</text>
<text x="124.3" y="250.2">1</text>
<text x="128.8" y="248.7">1</text>
<text x="124.3" y="253.7">2</text>
<text x="124.3" y="257.2">3</text>
<text x="128.8" y="252.3">2</text>
<text x="128.8" y="255.8">3</text>
</g>
<g font-size="3.2" fill="#8d2323">
<text x="66.4" y="158.8">1</text>
<text x="71.6" y="160.2">RO</text>
<text x="91.1" y="160.2">VCC</text>
<text x="100.9" y="158.8">8</text>
<text x="66.4" y="162.3">2</text>
<text x="66.4" y="165.8">3</text>
<text x="71.6" y="163.7">RE</text>
<text x="71.6" y="167.3">DE</text>
<text x="95.5" y="167.3">B</text>
<text x="95.5" y="163.7">A</text>
<text x="100.9" y="162.3">6</text>
<text x="100.9" y="165.8">7</text>
<text x="66.4" y="169.4">4</text>
<text x="71.6" y="170.8">DI</text>
<text x="90.4" y="170.8">GND</text>
<text x="100.9" y="169.4">5</text>
</g>
</svg>
